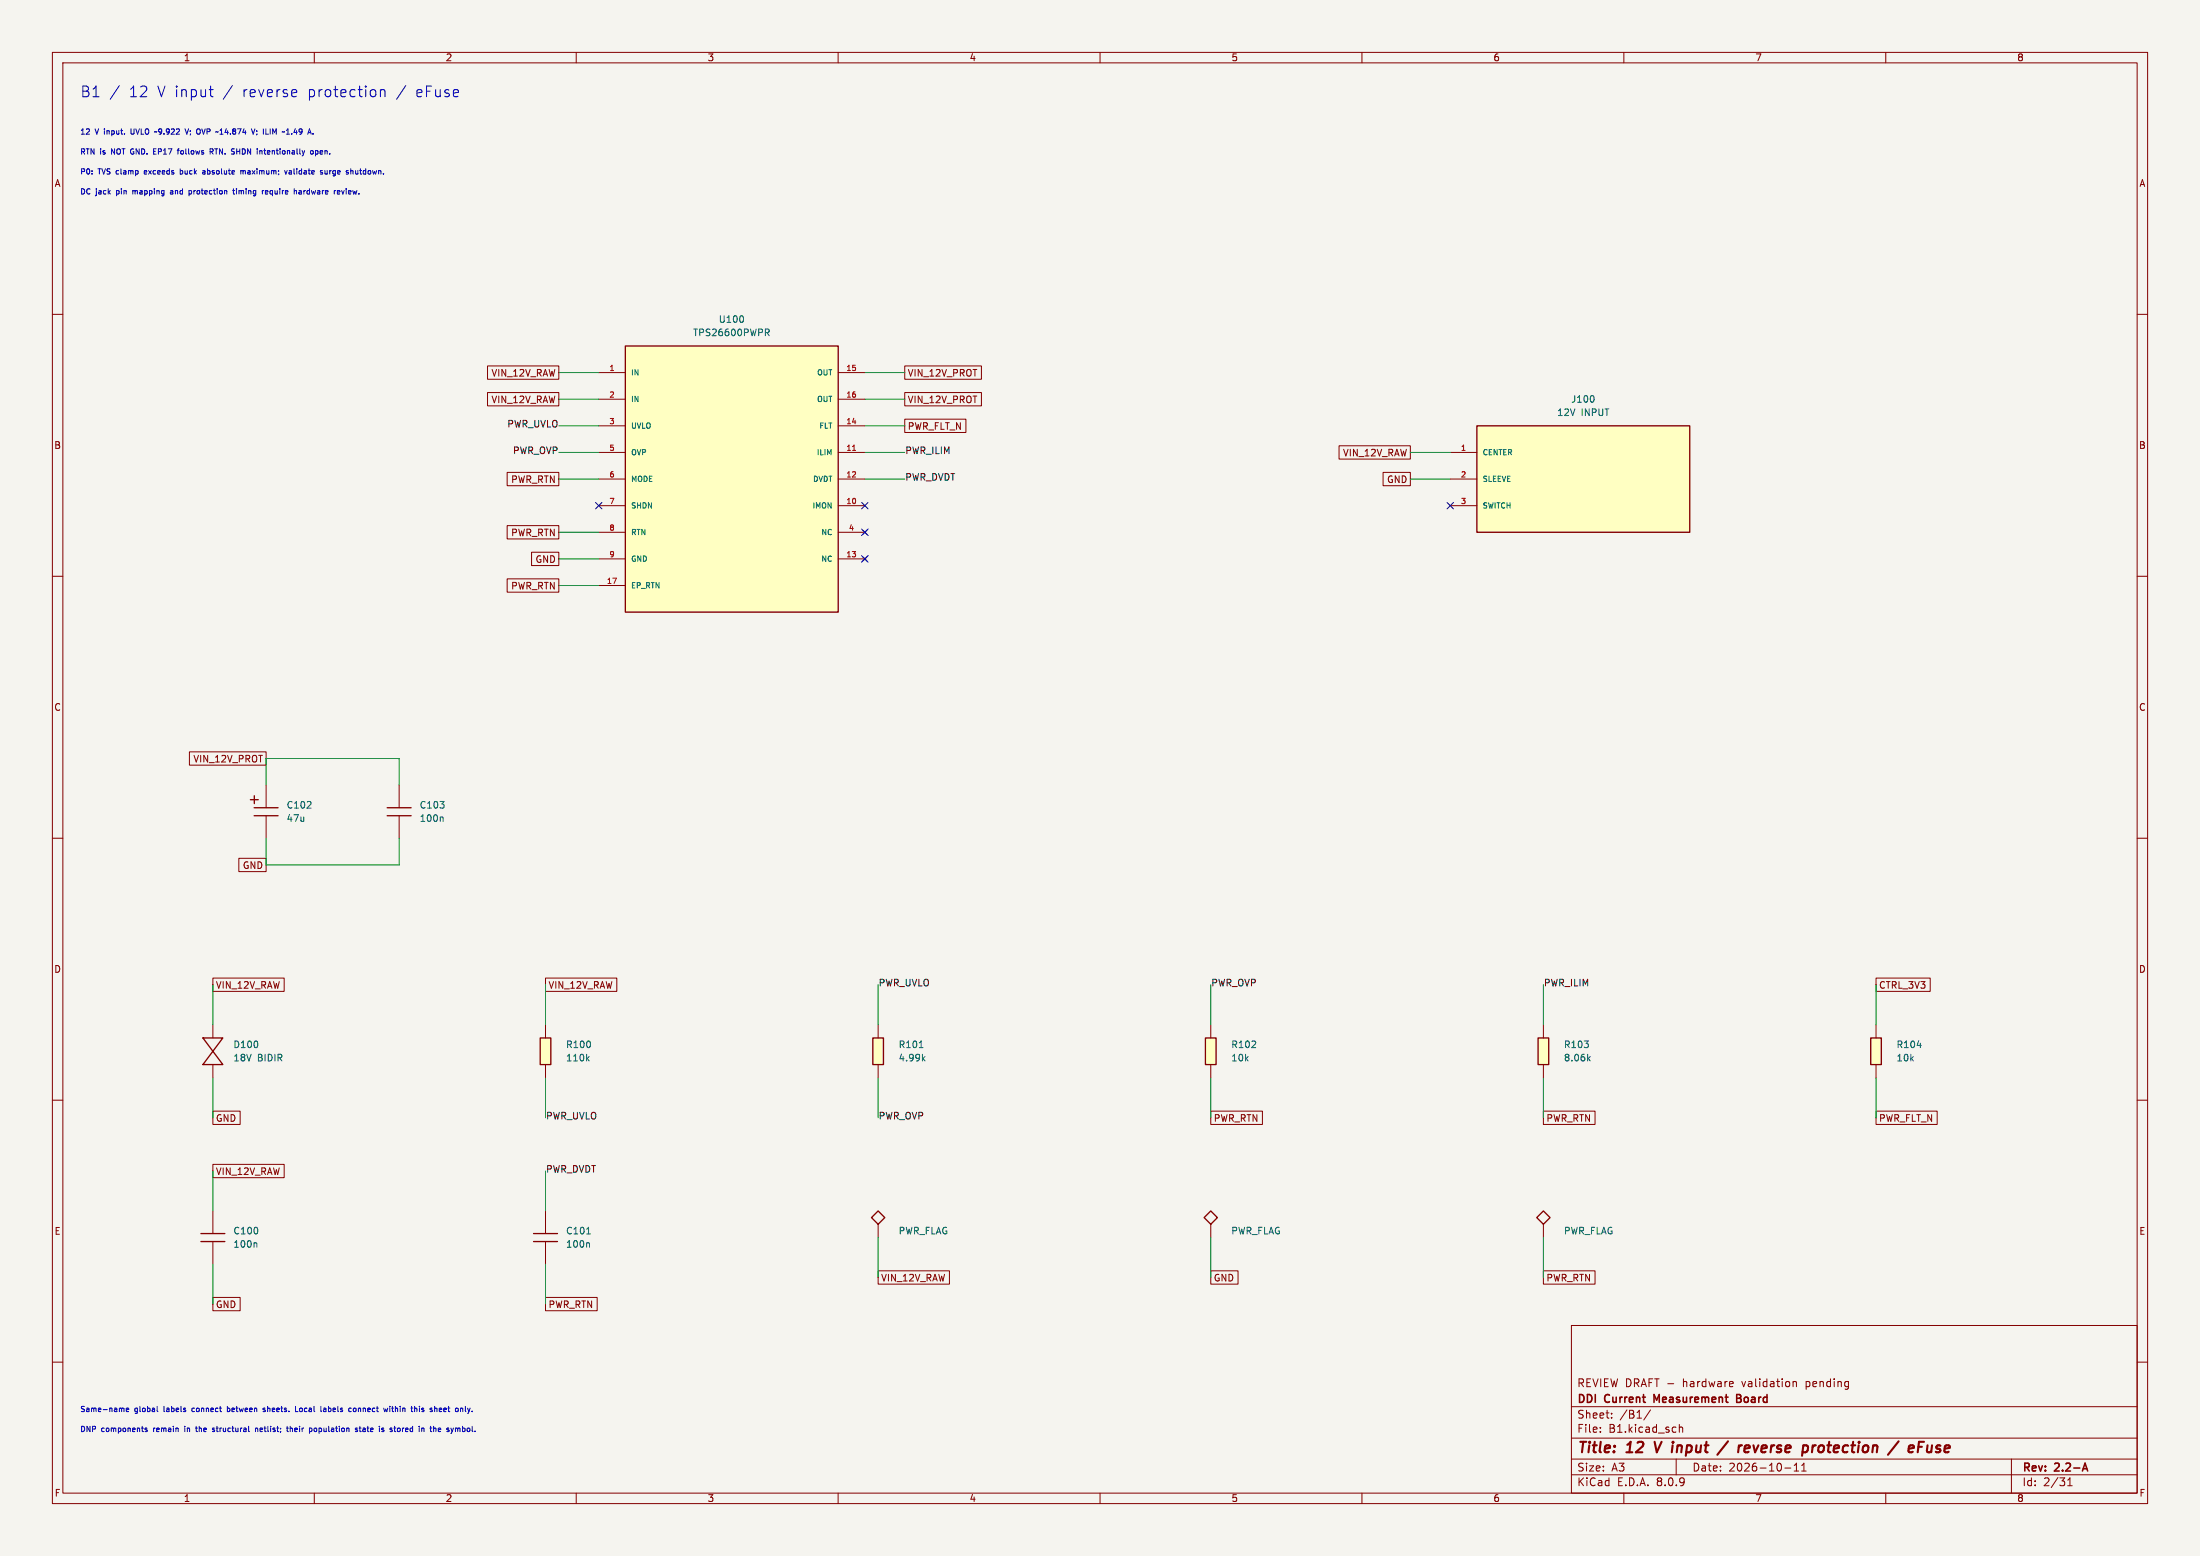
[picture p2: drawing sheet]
<svg xmlns="http://www.w3.org/2000/svg" width="420mm" height="297mm" viewBox="0 0 420 297" stroke-linecap="round" stroke-linejoin="round" font-family="sans-serif">
<path d="M0 0h420v297h-420z" fill="#f5f4ef" stroke="#f5f4ef" stroke-width=".19"/>
<g fill="none" stroke="#840000" stroke-width=".19">
<path d="M10 10h400v277h-400zM12 12h396v273h-396zM60 10v2M110 10v2M160 10v2M210 10v2M260 10v2M310 10v2M360 10v2M10 60h2M408 60h2M10 110h2"/>
<path d="M408 110h2M10 160h2M408 160h2M10 210h2M408 210h2M167.6 233.7v2.5M300 253h108v32h-108zM10 260h2M300 278.5h108M300 274.5h108M300 268.5h108M305.5 273.2v.2"/>
<path d="M305.5 272.5v.1M307.7 270.5v.2M307.7 269.8v.1M315.1 269.1l-1.3 1.9M320 278.5v3M320.6 271.9v1.5M320.6 272.5l.2-.1 .4 .1v.9M330.7 263.7l.2 .3-.7 .2M330.8 264.6l-.1 .1M342.3 263.8l.2-.1 .4 .1v.9M342.3 263.7v1M342.5 279.7l.4-.4v1.5"/>
<path d="M343.9 279.7l.5-.4v1.5M384 278.5v6.5M408 260h2M60 285v2M110 285v2M160 285v2M210 285v2M260 285v2M300 281.5h108M310 285v2M340.7 280.2h1.2M342.5 280.8h.9"/>
<path d="M343.9 280.8h.9M360 285v2M394.7 283.6h.9M394.7 282.5l.5-.4v1.5"/>
</g>
<path d="M316.3 267.3l-.5-1.1v1.5M331.5 266.9h.5M332 266.9l.3 .1M332.3 266.3l-.3-.1h-.5v1.5l.8-.1M332.3 266.8l-.3 .1M398 279.3l.5 1.5M397.7 280.4h.7" fill="none" stroke="#840000" stroke-width=".3"/>
<path d="M315.9 275.2l.4 2M329.9 275.1l-2.1 2.6M333 276.5l1-.2v-.3h-.8l-.2 .9 .2 .3 .6-.1M346.1 275.9l-.2 1.3M346.6 275.9l-.3 .1-.3 .3M347.3 276.1l-.2 .7 .2 .3M364.7 275.9l-.3 .3-.1 .7 .3 .3M365.3 276.3l-.9 .2M368 275.9l-.1 1.2a.57 .57 0 0 0 .8-.1M368.8 275.9l-.1 1.3" fill="none" stroke="#840000" stroke-width=".4"/>
<path d="M166.4 232.4l1.2-1.3 1.3 1.3-1.3 1.3z" fill="none" stroke="#840000" stroke-width=".25"/>
<path d="M230.1 198.1h2.1v5.1h-2.1z" fill="#ffffc2"/>
<path d="M230.1 198.1h2.1v5.1h-2.1zM229.9 232.4l1.2-1.3 1.3 1.3-1.3 1.3z" fill="none" stroke="#840000" stroke-width=".25"/>
<path d="M231.1 195.6v2.5M231.1 203.2v2.5M231.1 233.7v2.5" fill="none" stroke="#840000" stroke-width=".19"/>
<path d="M281.9 81.3h40.7v20.3h-40.7z" fill="#ffffc2"/>
<path d="M281.9 81.3h40.7v20.3h-40.7z" fill="none" stroke="#840000" stroke-width=".25"/>
<path d="M276.9 86.4h5M276.9 91.4h5M276.9 96.5h5" fill="none" stroke="#840000" stroke-width=".19"/>
<path d="M304.2 75.6l.1 .4-.1 .7" fill="none" stroke="#006464" stroke-width=".19"/>
<path d="M293.6 198.1h2.1v5.1h-2.1z" fill="#ffffc2"/>
<path d="M293.6 198.1h2.1v5.1h-2.1zM293.4 232.4l1.2-1.3 1.3 1.3-1.3 1.3z" fill="none" stroke="#840000" stroke-width=".25"/>
<path d="M294.6 195.6v2.5M294.6 203.2v2.5M294.6 233.7v2.5" fill="none" stroke="#840000" stroke-width=".19"/>
<path d="M303.2 202l.4 .5M303.6 201.7l-.5 .4" fill="none" stroke="#006464" stroke-width=".19"/>
<path d="M103.1 198.1h2.1v5.1h-2.1z" fill="#ffffc2"/>
<path d="M73.9 155.7h4.6M73.9 154.2h4.6M103.1 198.1h2.1v5.1h-2.1zM101.9 237h4.5M101.9 235.5h4.5" fill="none" stroke="#840000" stroke-width=".25"/>
<path d="M76.2 149.9v4.3M76.2 155.7v4.3M104.1 195.6v2.5M104.1 203.2v2.5M104.1 231.1v4.4M104.1 237v4.3" fill="none" stroke="#840000" stroke-width=".19"/>
<path d="M84.4 155.9l.2 .2v.7M112.1 202l.4 .5M112.5 201.7l-.5 .4M112 235.5h.7M112.4 237.2l.1 .2v.7" fill="none" stroke="#006464" stroke-width=".19"/>
<path d="M357.1 198.1h2.1v5.1h-2.1z" fill="#ffffc2"/>
<path d="M47.8 152.6h1.5M48.5 155.7h4.6M48.5 154.2h4.6M48.6 151.9v1.5M357.1 198.1h2.1v5.1h-2.1z" fill="none" stroke="#840000" stroke-width=".25"/>
<path d="M50.8 149.9v4.3M50.8 155.7v4.3M358.1 195.6v2.5M358.1 203.2v2.5" fill="none" stroke="#840000" stroke-width=".19"/>
<path d="M366 199.5h.8" fill="none" stroke="#006464" stroke-width=".19"/>
<path d="M119.4 66h40.6v50.8h-40.6z" fill="#ffffc2"/>
<path d="M119.4 66h40.6v50.8h-40.6zM38.7 198.1h3.8l-1.9 2.6zM40.6 200.7l1.9 2.5h-3.8z" fill="none" stroke="#840000" stroke-width=".25"/>
<g fill="none" stroke="#840000" stroke-width=".19">
<path d="M114.3 71.1h5.1M114.3 76.2h5.1M160 71.1h5.1M160 76.2h5.1M114.3 96.5h5.1M114.3 86.4h5.1M114.3 91.4h5.1M114.3 81.3h5.1M160 96.5h5.1M160 86.4h5.1M160 91.4h5.1M160 81.3h5.1"/>
<path d="M114.3 106.7h5.1M114.3 111.8h5.1M114.3 101.6h5.1M160 106.7h5.1M160 101.6h5.1M164.7 106.3l.8 .8M164.7 101.2l.8 .8M165.5 106.3l-.8 .8M165.5 101.2l-.8 .8M40.6 195.6v2.5M40.6 203.2v2.5"/>
</g>
<path d="M162.8 86h.5" fill="none" stroke="#a90000" stroke-width=".19"/>
<path d="M141.9 60.5v.8M146.1 62.8h.5l.2 .3-.1 .3-.6 .1M146.4 63.5l.4 .6" fill="none" stroke="#006464" stroke-width=".19"/>
<path d="M166.6 198.1h2.1v5.1h-2.1z" fill="#ffffc2"/>
<path d="M166.6 198.1h2.1v5.1h-2.1zM38.4 237h4.5M38.4 235.5h4.5" fill="none" stroke="#840000" stroke-width=".25"/>
<g fill="none" stroke="#840000" stroke-width=".19">
<path d="M93.1 74.9h13.6v2.6h-13.6zM93.1 69.8h13.6v2.6h-13.6zM172.7 74.9h14.7v2.6h-14.7zM172.7 69.8h14.7v2.6h-14.7zM96.8 90.2h9.9v2.5h-9.9zM172.7 80h11.7v2.6h-11.7zM255.6 85.1h13.6v2.5h-13.6zM264 90.2h5.2v2.5h-5.2zM96.8 100.3h9.9v2.6h-9.9zM96.8 110.5h9.9v2.5h-9.9zM101.5 105.4h5.2v2.6h-5.2zM36.2 143.5h14.6v2.6h-14.6z"/>
<path d="M45.6 163.8h5.2v2.6h-5.2zM40.6 186.7h13.7v2.5h-13.7zM104.1 186.7h13.7v2.5h-13.7zM167.6 195.6v2.5M358.1 186.7h10.4v2.5h-10.4zM40.6 212.1h5.2v2.5h-5.2zM167.6 203.2v2.5M231.1 212.1h9.9v2.5h-9.9zM294.6 212.1h9.9v2.5h-9.9zM358.1 212.1h11.7v2.5h-11.7zM40.6 222.2h13.7v2.6h-13.7zM40.6 231.1v4.4"/>
<path d="M40.6 237v4.3M40.6 247.6h5.2v2.6h-5.2zM104.1 247.6h9.9v2.6h-9.9zM167.6 242.6h13.7v2.5h-13.7zM231.1 242.6h5.2v2.5h-5.2zM294.6 242.6h9.9v2.5h-9.9z"/>
</g>
<path d="M175.5 200h.7M176.2 202l.4 .5M176.6 201.7l-.5 .4M48.9 237.2l.1 .2v.7" fill="none" stroke="#006464" stroke-width=".19"/>
<g fill="none" stroke="#0000c2" stroke-width=".19">
<path d="M22.8 16.3l-1.8 2.6M39.9 17.1h.8M40.3 18.4l.4 .1M56.6 17.2l.1 .4-1 .2M72.6 17.3a.5 .5 0 0 1 .9 .1v1.1M72.6 17.1v1.4M25 24.6l.1 .9M25.4 36.4v.6M25.4 36.4v.1M27.6 32.6v.6M28 32.8l-.5 .1M29.3 28.9h.4"/>
<path d="M29.6 25.1l.3 .1M29.8 28.4h-.5v1h.5M32.9 36.4h-.3M32.9 36.7l-.4 .1 .1 .2h.3M33.8 28.7h.4M34.2 28.4l-.2 .2v.8M34.4 32.2v1M34.4 33.2h.3M34.7 32.6h-.3M35.3 24.6l.4 1 .3-1M36.1 36.4h.3l.2 .2-.1 .4h-.4M36.1 36.4v1"/>
<path d="M38.1 24.6l.1 .3-.1 .7M38.7 32.6h.4v.6M39.1 32.8l-.4 .2 .1 .2h.3M40.1 28.9h.5v-.4l-.5-.1v1M40.4 28.9l.3 .5M42 25.6h.6M42.2 24.7l.1-.1v1M44.4 36.4h.4M44.6 36v.9l.2 .1M45.1 36v.1M45.1 36.4v.6M45.2 28.9h.6"/>
<path d="M45.2 28.4v1M46 32.7l.3-.1 .1 .1M46 32.6v.6M46.4 32.7v.5M46.8 32.6h-.3l-.1 .1M48.7 24.6l-.4 1M49 25v.1M49.1 25.6l-.1 .2M50.1 36.4v.6M50.4 36.4l-.3 .2M50.4 28.7h.4M51.1 36.5l-.1-.1-.3 .1v.5h.4"/>
<path d="M51.1 36.6l-.4 .1M51.6 24.6v1M54.3 32.6l.3 .6 .2-.6M55.5 32.6h-.3M55.5 32.8l-.3 .2v.2h.3M55.7 25.5v.1M56.3 36.4l.3 .1v.5M57.1 36.4h.4M57.5 36.6l-.5 .2 .2 .2h.3M59.4 28.8l.2-.1 .2 .2v.3l-.2 .2-.3-.2zM60.2 28.8l.3-.1 .2 .2-.1 .5h-.4M60.2 28.7v1.1"/>
<path d="M61.2 32.7l.4 .3-.2 .2h-.2M61.5 32.6h-.2l-.1 .1M62 32.6l.1 .6 .4-.1M64.4 36.7l.5-.1-.1-.2h-.3l-.1 .1v.5h.4M65.2 36.4l.3 .6M67 32.7l.3-.1 .1 .6M67 32.2v1M164.5 101l1.2 1.2M164.5 106l1.2 1.3M165.7 101l-1.2 1.2M165.7 106l-1.2 1.3M23.4 268.8l.3 .1v.6"/>
<path d="M24.1 269.1l.5-.1-.1-.2h-.3l-.1 .1v.5h.4M28.1 272.6h-.3l-.1 .1v.2l.4 .1v.2h-.4M30 268.4v.9l.1 .2M35.3 272.2v.1M35.3 272.6v.7M36.7 268.9v.5M37.3 272.6h.4M37.5 272.2v.9l.2 .2M40.9 272.6h-.2l-.2 .1 .1 .2 .3 .1v.2h-.4M43.4 269.4l.3 .1M43.4 268.4v1.1M43.7 268.8h-.3"/>
<path d="M48.8 272.7l.4-.1v.7M48.8 272.6v.7M50.6 268.8h-.2l-.2 .1 .1 .2 .3 .1v.2h-.4M54.7 272.6h.4M54.8 272.2v.9l.3 .2M55.4 272.2v1.1M55.8 272.6l-.4 .1M56.4 268.4v1.1h.5M57.2 268.9v.5M59.5 272.6l.1 .2-.1 .4M60.4 272.6h-.3l-.2 .2 .1 .4h.4M61.3 269.4l.1 .1"/>
<path d="M61.8 268.8h.4v.7M62.2 269l-.5 .2 .2 .3 .3-.1M66.8 268.8h.3M67.1 269.4l-.3 .1M67.9 268.8h-.3l-.2 .2 .1 .4h.4M68.2 272.6h-.2l-.2 .1 .1 .2 .3 .1v.2h-.4M68.6 272.6h.3M68.7 272.2v.9l.2 .2M69.4 272.6h-.1M69.4 272.9l-.2 .1 .2 .3M74 268.8l-.2 .7-.2-.5M74.4 268.4v.1"/>
<path d="M74.4 268.8v.7M74.8 268.8h.3M76.1 272.6l.3 .2-.1 .4-.2 .1M79.3 268.8l.3 .1v.6M80.1 268.4v.1M80.1 268.8v.7M82.1 272.6h.3M82.2 272.2v.9l.1 .2M84.2 268.8l-.4 .1 .1 .5 .3 .1M84.3 269l-.5 .1M87.5 272.6l.3 .1v.6M88.8 268.4v.9l.2 .2"/>
</g>
<g fill="none" stroke="#009600" stroke-width=".19">
<path d="M106.7 76.2h7.6M106.7 71.1h7.6M165.1 76.2h7.6M165.1 71.1h7.6M106.7 91.4h7.6M106.7 86.4h7.6M106.7 81.3h7.6M165.1 91.4h7.6M165.1 86.4h7.6M165.1 81.3h7.6M269.2 91.4h7.7M269.2 86.4h7.7"/>
<path d="M106.7 106.7h7.6M106.7 101.6h7.6M106.7 111.8h7.6M50.8 149.9v-5.1h25.4v5.1M50.8 160v5.1h25.4v-5.1M40.6 188v7.6M104.1 188v7.6M167.6 188v7.6M231.1 188v7.6M294.6 188v7.6M358.1 188v7.6M40.6 205.7v7.7"/>
<path d="M104.1 205.7v7.7M167.6 205.7v7.7M231.1 205.7v7.7M294.6 205.7v7.7M358.1 205.7v7.7M40.6 223.5v7.6M104.1 223.5v7.6M167.6 236.2v7.6M231.1 236.2v7.6M294.6 236.2v7.6M40.6 241.3v7.6M104.1 241.3v7.6"/>
</g>
<path d="M113.7 95.9l1.2 1.2M114.9 95.9l-1.2 1.2M164.5 95.9l1.2 1.2M165.7 95.9l-1.2 1.2M276.3 95.9l1.2 1.2M277.5 95.9l-1.2 1.2" fill="none" stroke="#000084" stroke-width=".19"/>
<g font-size="2.8" fill="#0000c2">
<text x="15.2" y="18.8">B1</text>
<text x="24.5" y="18.8">12</text>
<text x="30" y="18.8">V input</text>
<text x="42.6" y="18.8">/</text>
<text x="46.3" y="18.8">reverse</text>
<text x="58.8" y="18.8">protection</text>
<text x="75.8" y="18.8">/</text>
<text x="79.6" y="18.8">eFuse</text>
</g>
<g font-size="2.8" fill="#840000">
<text x="301" y="277.9">Title:</text>
<text x="310.6" y="277.9">12</text>
<text x="316.8" y="277.9">V input</text>
<text x="330.7" y="277.9">/</text>
<text x="335.1" y="277.9">reverse</text>
<text x="348.2" y="277.9">protection</text>
<text x="365.6" y="277.9">/</text>
<text x="370.1" y="277.9">eFuse</text>
</g>
<g font-size="2.1" fill="#840000">
<text x="301" y="268.2">DDI</text>
<text x="301" y="265">REVIEW DRAFT -</text>
<text x="306.4" y="268.2">Current</text>
<text x="316.4" y="268.2">Measurement</text>
<text x="321.4" y="265">hardware</text>
<text x="332.8" y="268.2">Board</text>
<text x="332.8" y="265">validation</text>
<text x="345.1" y="265">pending</text>
<text x="301" y="273.7">File:</text>
<text x="301" y="271">Sheet:</text>
<text x="307.1" y="273.7">B1.kicad_sch</text>
<text x="309.2" y="271">/B1/</text>
<text x="301" y="281.1">Size:</text>
<text x="307.6" y="281.1">A3</text>
<text x="323" y="281.1">Date:</text>
<text x="330" y="281.1">2026-10-11</text>
<text x="386" y="281.3">Rev:</text>
<text x="392.4" y="281.3">2.2-A</text>
<text x="301" y="283.9">KiCad</text>
<text x="308.7" y="283.9">E.D.A.</text>
<text x="316.3" y="283.9">8.0.9</text>
<text x="386" y="283.9">Id:</text>
<text x="390.1" y="283.9">2/31</text>
</g>
<g font-size="1.8" fill="#840000">
<text x="35" y="11.9">1</text>
<text x="85" y="11.9">2</text>
<text x="135" y="11.9">3</text>
<text x="185" y="11.9">4</text>
<text x="235" y="11.9">5</text>
<text x="285" y="11.9">6</text>
<text x="335" y="11.9">7</text>
<text x="385" y="11.9">8</text>
<text x="10.3" y="35.9">A</text>
<text x="408.3" y="35.9">A</text>
<text x="93.7" y="77.2">VIN_12V_RAW</text>
<text x="93.7" y="72.1">VIN_12V_RAW</text>
<text x="173.2" y="77.2">VIN_12V_PROT</text>
<text x="173.2" y="72.1">VIN_12V_PROT</text>
<text x="173.2" y="82.2">PWR_FLT_N</text>
<text x="10.3" y="85.9">B</text>
<text x="256.3" y="87.3">VIN_12V_RAW</text>
<text x="408.2" y="85.9">B</text>
<text x="97.5" y="92.4">PWR_RTN</text>
<text x="264.7" y="92.4">GND</text>
<text x="97.5" y="102.6">PWR_RTN</text>
<text x="102.1" y="107.6">GND</text>
<text x="97.5" y="112.7">PWR_RTN</text>
<text x="10.3" y="135.9">C</text>
<text x="408.2" y="135.9">C</text>
<text x="36.8" y="145.7">VIN_12V_PROT</text>
<text x="46.3" y="166.1">GND</text>
<text x="10.3" y="185.9">D</text>
<text x="408.2" y="185.9">D</text>
<text x="41.1" y="188.9">VIN_12V_RAW</text>
<text x="104.6" y="188.9">VIN_12V_RAW</text>
<text x="358.6" y="188.9">CTRL_3V3</text>
<text x="41.1" y="214.3">GND</text>
<text x="231.6" y="214.3">PWR_RTN</text>
<text x="295.1" y="214.3">PWR_RTN</text>
<text x="358.6" y="214.3">PWR_FLT_N</text>
<text x="41.1" y="224.5">VIN_12V_RAW</text>
<text x="10.3" y="235.9">E</text>
<text x="408.3" y="235.9">E</text>
<text x="168.1" y="244.8">VIN_12V_RAW</text>
<text x="231.6" y="244.8">GND</text>
<text x="295.1" y="244.8">PWR_RTN</text>
<text x="41.1" y="249.9">GND</text>
<text x="104.6" y="249.9">PWR_RTN</text>
<text x="10.3" y="285.9">F</text>
<text x="35" y="286.9">1</text>
<text x="85" y="286.9">2</text>
<text x="135" y="286.9">3</text>
<text x="185" y="286.9">4</text>
<text x="235" y="286.9">5</text>
<text x="285" y="286.9">6</text>
<text x="335" y="286.9">7</text>
<text x="385" y="286.9">8</text>
<text x="408.3" y="285.9">F</text>
</g>
<g font-size="1.8" fill="#006464">
<text x="132.2" y="64.4">TPS26600PWPR</text>
<text x="137.1" y="61.8">U100</text>
<text x="299.9" y="77.1">J100</text>
<text x="297.2" y="79.6">12V</text>
<text x="301.8" y="79.6">INPUT</text>
<text x="54.6" y="154.5">C102</text>
<text x="80" y="154.5">C103</text>
<text x="54.6" y="157.1">47u</text>
<text x="80" y="157.1">100n</text>
<text x="44.5" y="200.3">D100</text>
<text x="44.5" y="202.8">18V</text>
<text x="49.1" y="202.8">BIDIR</text>
<text x="108" y="200.3">R100</text>
<text x="108" y="202.8">110k</text>
<text x="171.5" y="200.3">R101</text>
<text x="171.5" y="202.8">4.99k</text>
<text x="235" y="200.3">R102</text>
<text x="235" y="202.8">10k</text>
<text x="298.5" y="200.3">R103</text>
<text x="298.5" y="202.8">8.06k</text>
<text x="362" y="200.3">R104</text>
<text x="362" y="202.8">10k</text>
<text x="44.5" y="235.8">C100</text>
<text x="44.5" y="238.4">100n</text>
<text x="108" y="235.8">C101</text>
<text x="108" y="238.4">100n</text>
<text x="171.5" y="235.8">PWR_FLAG</text>
<text x="235" y="235.8">PWR_FLAG</text>
<text x="298.5" y="235.8">PWR_FLAG</text>
</g>
<g font-size="1.8" fill="#0f0f0f">
<text x="96.7" y="81.8">PWR_UVLO</text>
<text x="97.8" y="86.9">PWR_OVP</text>
<text x="172.7" y="86.9">PWR_ILIM</text>
<text x="172.7" y="92">PWR_DVDT</text>
<text x="167.6" y="188.5">PWR_UVLO</text>
<text x="231.1" y="188.5">PWR_OVP</text>
<text x="294.6" y="188.5">PWR_ILIM</text>
<text x="104.1" y="213.9">PWR_UVLO</text>
<text x="167.6" y="213.9">PWR_OVP</text>
<text x="104.1" y="224">PWR_DVDT</text>
</g>
<g font-size="1.4" fill="#0000c2">
<text x="15.2" y="25.9">12</text>
<text x="15.2" y="29.7">RTN is</text>
<text x="18.2" y="25.9">V input.</text>
<text x="21.5" y="29.7">NOT GND.</text>
<text x="25.4" y="25.9">UVLO</text>
<text x="30" y="29.7">EP17</text>
<text x="30.3" y="25.9">~9.922</text>
<text x="34.9" y="29.7">follows</text>
<text x="36.4" y="25.9">V;</text>
<text x="38.8" y="25.9">OVP</text>
<text x="41.3" y="29.7">RTN.</text>
<text x="42.8" y="25.9">~14.874</text>
<text x="45.7" y="29.7">SHDN</text>
<text x="49.8" y="25.9">V;</text>
<text x="50.8" y="29.7">intentionally</text>
<text x="52.2" y="25.9">ILIM</text>
<text x="56.2" y="25.9">~1.49</text>
<text x="61.3" y="29.7">open.</text>
<text x="15.2" y="33.5">P0:</text>
<text x="18.7" y="33.5">TVS clamp</text>
<text x="28" y="33.5">exceeds</text>
<text x="35.1" y="33.5">buck</text>
<text x="39.6" y="33.5">absolute</text>
<text x="47.1" y="33.5">maximum;</text>
<text x="55.9" y="33.5">validate</text>
<text x="62.9" y="33.5">surge</text>
<text x="68.1" y="33.5">shutdown.</text>
<text x="15.2" y="37.3">DC</text>
<text x="18.3" y="37.3">jack</text>
<text x="22.4" y="37.3">pin</text>
<text x="25.8" y="37.3">mapping</text>
<text x="33.2" y="37.3">and</text>
<text x="37" y="37.3">protection</text>
<text x="45.7" y="37.3">timing</text>
<text x="51.5" y="37.3">require</text>
<text x="57.9" y="37.3">hardware</text>
<text x="65.8" y="37.3">review.</text>
<text x="15.2" y="269.7">Same-name</text>
<text x="25.7" y="269.7">global</text>
<text x="31.5" y="269.7">labels</text>
<text x="37.1" y="269.7">connect</text>
<text x="44.1" y="269.7">between</text>
<text x="51.2" y="269.7">sheets.</text>
<text x="57.6" y="269.7">Local</text>
<text x="62.7" y="269.7">labels</text>
<text x="68.3" y="269.7">connect</text>
<text x="75.3" y="269.7">within</text>
<text x="80.8" y="269.7">this</text>
<text x="84.6" y="269.7">sheet</text>
<text x="89.7" y="269.7">only.</text>
<text x="15.2" y="273.5">DNP</text>
<text x="19.4" y="273.5">components</text>
<text x="29.5" y="273.5">remain</text>
<text x="35.7" y="273.5">in</text>
<text x="38.1" y="273.5">the</text>
<text x="41.5" y="273.5">structural</text>
<text x="50" y="273.5">netlist;</text>
<text x="56.3" y="273.5">their</text>
<text x="60.8" y="273.5">population</text>
<text x="69.8" y="273.5">state</text>
<text x="74.6" y="273.5">is</text>
<text x="77" y="273.5">stored</text>
<text x="82.7" y="273.5">in</text>
<text x="85.2" y="273.5">the</text>
<text x="88.6" y="273.5">symbol.</text>
</g>
<g font-size="1.4" fill="#a90000">
<text x="116.2" y="70.9">1</text>
<text x="161.5" y="70.9">15</text>
<text x="116.2" y="75.9">2</text>
<text x="161.5" y="75.9">16</text>
<text x="116.2" y="81">3</text>
<text x="161.5" y="81">14</text>
<text x="116.2" y="86.1">5</text>
<text x="161.5" y="86.1">11</text>
<text x="278.8" y="86.1">1</text>
<text x="116.2" y="91.2">6</text>
<text x="161.5" y="91.2">12</text>
<text x="278.8" y="91.2">2</text>
<text x="116.2" y="96.3">7</text>
<text x="116.2" y="101.3">8</text>
<text x="161.5" y="96.3">10</text>
<text x="161.9" y="101.3">4</text>
<text x="278.8" y="96.3">3</text>
<text x="116.2" y="106.4">9</text>
<text x="161.5" y="106.4">13</text>
<text x="115.7" y="111.5">17</text>
</g>
<g font-size="1.4" fill="#006464">
<text x="120.4" y="71.9">IN</text>
<text x="155.8" y="71.9">OUT</text>
<text x="120.4" y="76.9">IN</text>
<text x="155.8" y="76.9">OUT</text>
<text x="120.4" y="82">UVLO</text>
<text x="156.3" y="82">FLT</text>
<text x="120.4" y="87.1">OVP</text>
<text x="155.8" y="87.1">ILIM</text>
<text x="283" y="87.1">CENTER</text>
<text x="120.4" y="92.2">MODE</text>
<text x="155.1" y="92.2">DVDT</text>
<text x="283" y="92.2">SLEEVE</text>
<text x="120.4" y="97.3">SHDN</text>
<text x="155" y="97.3">IMON</text>
<text x="283" y="97.3">SWITCH</text>
<text x="120.4" y="102.3">RTN</text>
<text x="120.4" y="107.4">GND</text>
<text x="156.7" y="107.4">NC</text>
<text x="156.7" y="102.3">NC</text>
<text x="120.4" y="112.5">EP_RTN</text>
</g>
</svg>
